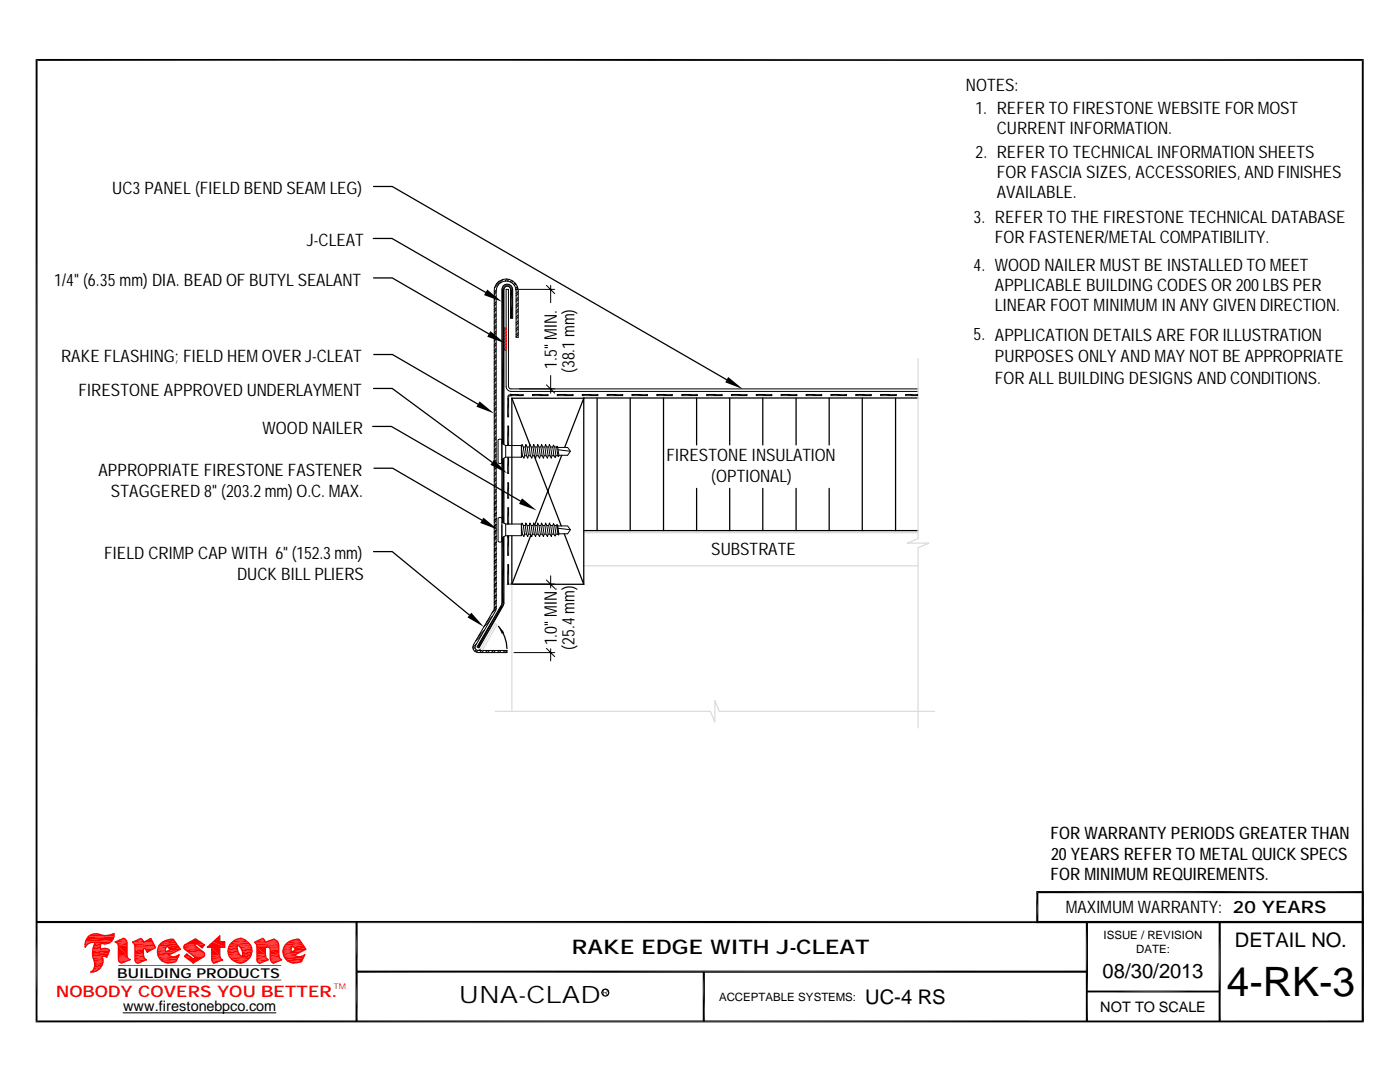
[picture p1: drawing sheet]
<svg xmlns="http://www.w3.org/2000/svg" width="279mm" height="216mm" viewBox="0 0 279 216" stroke-linecap="round" stroke-linejoin="round" font-family="sans-serif">
<g fill="none" stroke="#000" stroke-width=".2">
<path d="M99 58.3l-.4 .4M99 59.4l-.4 .5M99 59.1l-.4 .3M99.1 57.9l-.5 .4M99.6 56.1l-.5 .6M100.4 55.8l-1.7 1.6M101.2 55.7l-.4 .4M101.6 55.8l-.4 .3M102.2 55.9l-.4 .4M102.4 56.1l-.3 .3M102.8 56.5l-.3 .2M102.9 57.7h7.8"/>
<path d="M103 56.7l-.3 .3M103.3 57.2l-.4 .3M103.3 57.5l-.3 .3M103.4 58.6l-.4 .4M103.4 59.8l-.4 .4M103.4 58.2l-.4 .4M103.4 59.4l-.4 .4M109.1 56.9l1.6 1.7M109.9 56.9v3.5M99 60.6l-.4 .4M99 61.8l-.4 .4M99 62.9l-.4 .5"/>
<path d="M99 64.1l-.4 .5M99 65.3l-.4 .4M99 66.5l-.4 .4M99 67.6l-.4 .5M99 68.8l-.4 .4M99 70l-.4 .4M99 71.2l-.4 .4M99 72.3l-.4 .4M99 73.5l-.4 .4M99 74.7l-.4 .4M99 75.8l-.4 .4M99 77l-.4 .4"/>
<path d="M99 78.2l-.4 .4M99 79.3l-.4 .5M99 60.2l-.4 .4M99 61.4l-.4 .4M99 62.6l-.4 .3M99 63.7l-.4 .4M99 64.9l-.4 .4M99 66l-.4 .5M99 67.2l-.4 .4M99 68.4l-.4 .4M99 69.6l-.4 .4M99 70.7l-.4 .5"/>
<path d="M99 71.9l-.4 .4M99 73.1l-.4 .4M99 74.3l-.4 .4M99 75.4l-.4 .4M99 76.6l-.4 .4M99 77.8l-.4 .4M99 78.9l-.4 .4M101.9 78.6v.4M103.4 60.9l-.4 .4M103.4 62.1l-.4 .4M103.4 63.2l-.4 .5M103.4 64.4l-.4 .5"/>
<path d="M103.4 65.6l-.4 .4M103.4 66.8l-.4 .4M103.4 60.5l-.4 .4M103.4 61.7l-.4 .4M103.4 62.9l-.4 .3M103.4 64l-.4 .4M103.4 65.2l-.4 .4M103.4 66.4l-.4 .4M109.1 76.8l1.6 1.6M109.9 74.9v3.5M183.2 77.6h-81.5l-.2-.5v-19.4h-.5v19.4a1.01 1.01 0 0 0 1 1h81.2M99 80.5l-.4 .4"/>
<path d="M99 81.7l-.4 .4M99 82.8l-.4 .5M99 84l-.4 .4M99 85.2l-.4 .4M99 86.4l-.4 .4M99 87.5l-.4 .4M99 88.7l-.4 .4M99 89.9l-.4 .4M99 91l-.4 .4M99 92.2l-.4 .4M99 93.4l-.4 .4M99 94.5l-.4 .5"/>
<path d="M99 95.7l-.4 .4M99 96.9l-.4 .4M99 98l-.4 .5M99 99.2l-.4 .5M99 80.1l-.4 .4M99 81.3l-.4 .4M99 82.4l-.4 .4M99 83.6l-.4 .4M99 84.8l-.4 .4M99 85.9l-.4 .5M99 87.1l-.4 .4M99 88.3l-.4 .4"/>
<path d="M99 89.5l-.4 .4M99 90.6l-.4 .4M99 91.8l-.4 .4M99 93l-.4 .4M99 94.1l-.4 .4M99 95.3l-.4 .4M99 96.5l-.4 .4M99 97.6l-.4 .4M99 98.8l-.4 .4M99 100l-.4 .4M99.4 87.8l.3-.2 .5 .2v4.6l-.3 .1-.5-.1zM100.2 88.5l.7 .4"/>
<path d="M100.6 88.7v-31a.66 .66 0 0 1 .6-.6 .66 .66 0 0 1 .7 .6v5.8h.4v-5.8a1.08 1.08 0 0 0-1.1-1 1.08 1.08 0 0 0-1 1v45.7M100.6 91.4v13M100.9 88.9h3.2v2.3M100.9 88.9v2.3l-.7 .5M100.9 91.2h3.2M101.2 88.9h.4M104.3 90.9l-.2-1.7 .1-.5 .2 .5 .3 1.7-.1 .5-.3-.5-.2 .3M104.4 89.2h.4M104.7 90.9h.4M104.9 88.7l.3 .5 .3 1.7-.2 .5-.2-.5-.3-1.7zM105.2 89.2h.4M105.5 90.9h.3"/>
<path d="M105.7 88.7l.3 .5 .3 1.7-.2 .5-.3-.5-.2-1.7zM106 89.2h.4M106.3 90.9h.3M106.5 88.7l.3 .5 .2 1.7-.1 .5-.3-.5-.2-1.7zM106.8 89.2h.4M107 90.9h.4M107.3 88.7l.3 .5 .2 1.7-.1 .5-.3-.5-.2-1.7zM107.6 89.2h.3M107.8 90.9h.4M108.1 88.7l.2 .5 .3 1.7-.1 .5-.3-.5-.3-1.7zM108.3 89.2h.5M108.6 90.9h.4"/>
<path d="M108.9 88.7l.2 .5 .3 1.7-.1 .5-.3-.5-.2-1.7zM109.1 89.2h.4M109.4 90.9h.4M109.6 88.7l.3 .5 .3 1.7-.2 .5-.2-.5-.3-1.7zM109.9 89.2h.4l.2 1.7M110.2 90.9h.3M110.3 89.2l.1-.4 .3 .4 .3 1.7-.2 .4-.3-.4M110.7 89.2h.4l.2 1.7M111 90.9h.3M111.1 89.2l.1-.2 .1 .2 .2 1.7v.2l-.2-.2M111.3 89.3h2l.5 .7-.5 .8h-1.8M111.4 89.7l2.4 .3"/>
<path d="M99 100.4l-.4 .4M99 101.6l-.4 .4M99 102.7l-.4 .4M99 103.9l-.4 .4M99 105.1l-.4 .4M99 106.3l-.4 .3M99 107.4l-.4 .4M99 108.6l-.4 .4M99 109.7l-.4 .5M99 110.9l-.4 .4M99 112.1l-.4 .4M99 113.2l-.4 .5"/>
<path d="M99 114.4l-.4 .5M99 115.6l-.4 .4M99 116.8l-.4 .4M99 117.9l-.4 .5M99 119.1l-.4 .4M99 101.1l-.4 .5M99 102.3l-.4 .4M99 103.5l-.4 .4M99 104.6l-.4 .5M99 105.8l-.4 .5M99 107l-.4 .4M99 108.2l-.4 .4"/>
<path d="M99 109.3l-.4 .4M99 110.5l-.4 .4M99 111.7l-.4 .4M99 112.9l-.4 .3M99 114l-.4 .4M99 115.2l-.4 .4M99 116.3l-.4 .5M99 117.5l-.4 .4M99 118.7l-.4 .4M99 119.8l-.4 .5M99.4 103.4l.3-.1 .5 .1v4.6l-.3 .2-.5-.2zM100.2 104.7v15.7l-5 8.7 .4 .2 5-8.9v-13.3"/>
<path d="M100.2 104.2l.7 .4M100.9 104.6h3.2v2.3M100.9 104.6v2.3l-.7 .4M100.9 106.9h3.2M101.2 104.6h.4M101.2 116.6h.4M101.8 116.5h8.9M104.2 104.4l.2 .5 .3 1.7-.1 .5-.3-.5-.2-1.7zM104.3 106.6l-.2 .3M104.4 104.9h.4M104.7 106.6h.4M104.9 104.4l.3 .5 .3 1.7-.2 .5-.2-.5-.3-1.7z"/>
<path d="M105.2 104.9h.4M105.5 106.6h.3M105.7 104.4l.3 .5 .3 1.7-.2 .5-.3-.5-.2-1.7zM106 104.9h.4M106.3 106.6h.3M106.5 104.4l.3 .5 .2 1.7-.1 .5-.3-.5-.2-1.7zM106.8 104.9h.4M107 106.6h.4M107.3 104.4l.3 .5 .2 1.7-.1 .5-.3-.5-.2-1.7zM107.6 104.9h.3M107.8 106.6h.4M108.1 104.4l.2 .5 .3 1.7-.1 .5-.3-.5-.3-1.7z"/>
<path d="M108.3 104.9h.5M108.6 106.6h.4M108.9 104.4l.2 .5 .3 1.7-.1 .5-.3-.5-.2-1.7zM109.1 115.7l1.6 1.7M109.1 104.9h.4M109.4 106.6h.4M109.6 104.4l.3 .5 .3 1.7-.2 .5-.2-.5-.3-1.7zM109.9 104.9h.4M109.9 114.9v2.4M110.2 106.6h.3M110.4 104.5l.3 .4 .3 1.7-.2 .4-.3-.4-.2-1.7zM110.7 104.9h.4"/>
<path d="M111 106.6h.3M111.2 104.6l.3 2v.2l-.4-1.9zM111.3 104.9h2l.5 .8-.5 .8h-1.8M111.4 105.4l2.4 .3M94.8 129.2l-.4 .3M95 129.7l-.3 .3M95.1 128.5l-.7 .7M95.9 129.5l-.2 .2a.62 .62 0 0 1-.7-.1 .62 .62 0 0 1-.1-.7l4-7.1 .1-.4v-63.3a1.99 1.99 0 0 1 2-2 1.99 1.99 0 0 1 2 2v9.2h.4v-9.2a2.39 2.39 0 0 0-2.4-2.4 2.39 2.39 0 0 0-2.4 2.4v63.4l-4.1 7.2a1.05 1.05 0 0 0 .9 1.5h5.8v-.4M96.1 126.7l-1.1 1.1M96.1 129.8l-.4 .4M96.3 129.7l-.1 .1M96.5 129.8l-.4 .4"/>
<path d="M96.7 125.7l-1.2 1.2M97.3 129.8l-.4 .4M97.7 124l-1.1 1.1M97.7 129.8l-.4 .4M98.3 123l-1.1 1.1M98.5 129.8l-.5 .4M98.9 129.8l-.4 .4M99 120.3l-.4 .4M99 121.5l-.8 .8M99 121l-.4 .5M99.7 129.8l-.5 .4M100 129.8l-.3 .4"/>
<path d="M100.8 129.8l-.4 .4M101.2 129.8h-5.8l-.4 .3M101.2 129.8l-.4 .4M102.6 130.2h8.1M109.1 129.4l1.6 1.6M109.9 129.5v2.4"/>
</g>
<g fill="#000">
<path d="M97.2 57.8l3 2.4-3.6-1.3zM100.2 57.4h.5zM100.2 57.4h.6zM100.2 57.4l.4 .3h-.4zM100.2 57.4h.5l-.1 .3zM100.3 57.2l.5 .2h-.6zM100.3 57.2h.6l-.1 .2zM100.3 57.2h.6zM100.4 57.1h.8zM100.5 57l1.6 .1h-1.7zM100.5 57h1.5l.1 .1zM100.5 57l.3-.2 1.2 .2z"/>
<path d="M100.8 56.8h.8l.4 .2zM100.8 56.8h.8zM101.2 57.1l.9 .1zM101.6 57.2l.6 .2h-.5zM101.6 57.2h.5l.1 .2zM101.7 57.4h.5zM101.8 57.4l.5 .3h-.4zM101.8 57.4h.4l.1 .3zM97.9 66.1l2.9 2.4-3.6-1.3zM101.3 79l.3 .2-.4 .1zM101.6 78.7l.2 .4-.5-.1zM101.2 79.3l.4-.1v.1z"/>
<path d="M101.3 79l.5 .1-.2 .1zM101.6 78.7l.3-.1v.4zM101.6 78.7l.3 .3-.1 .1zM145.3 75.2l3 2.4-3.6-1.3zM95.7 80.1l2.9 2.4-3.5-1.3zM98.6 91.7l2.6 2.7-3.3-1.6zM100.2 88.5h.4v.2zM100.2 91.7l.4-.3v.3zM104.2 99.4l2.9 2.5-3.5-1.4zM96.5 103.3l2.9 2.4-3.6-1.3zM100.2 104.2h.4v.2zM100.2 107.3l.4-.2v.2z"/>
<path d="M101.2 106.9l.4 .5h-.4zM101.2 106.9h.4v.5zM94.1 122.3l2.5 2.8-3.3-1.9zM95.2 129.1h.5l-.1 .2zM100 120.8l-4.3 8.3h-.5zM100 120.8h.5l-4.8 8.3zM100.1 120.6h.4zM100.1 120.6l.4 .2h-.5zM100.1 120.6h.4v.2zM100.2 120.4l.3 .1h-.3zM100.2 120.4h.4l-.1 .1zM100.2 120.5l.3 .1z"/>
<path d="M99.5 125l1.1 1.2-.4 .3z"/>
</g>
<g fill="none" stroke="#000" stroke-width=".25">
<path d="M74.5 37.2h3.8l66.7 38.6M74.5 47.6h3.7l18.7 10.7M74.5 55.5h3.8l19.3 11.1M74.5 77.5h3.8l19.9 14.7M74.6 70.7h3.7l17.1 9.9M102.2 79.5h14.3M102.2 79.5v25.1M102.2 79.5l3.5 9.2M116.5 79.4h66.7M119.2 79.4v26.5M125.8 79.4v26.5M132.4 79.4v26.5"/>
<path d="M139 79.4v9.4M145.6 79.4v9.4M152.2 79.4v9.4M158.9 79.4v9.4M165.5 79.4v9.4M172.1 79.4v26.5M178.7 79.4v26.5M74.4 85.1h3.7l25.8 14.9M74.6 93.4h3.8l17.8 10.4M106.6 90.9l5.4 14M112.1 90.8l-5.4 13.9M112.7 89.3l3.8-9.8v37.1"/>
<path d="M139 97.5v8.4M145.6 97.5v8.4M152.2 97.5v8.4M158.9 97.5v8.4M165.5 97.5v8.4M74.5 110.1h3.8l15.4 12.6M102.2 116.6h14.3M102.2 106.9v9.7M106 106.8l-3.8 9.8M112.6 106.5l3.9 10.1M116.5 105.9h66.7M99.5 125a7.1 7.1 0 0 1 1.7 4.4"/>
</g>
<g fill="none" stroke="#000" stroke-width=".42">
<path d="M100.4 57.7v30.8M102.1 57.7v5.8M101.9 78.8h2.6M106.2 78.8h3.3M111.1 78.8h3.4M116.1 78.8h3.3M121.1 78.8h3.3M126 78.8h3.3M131 78.8h3.3M136 78.8h3.3M140.9 78.8h3.3M145.9 78.8h3.3"/>
<path d="M150.8 78.8h3.3M155.8 78.8h3.3M160.8 78.8h3.3M165.7 78.8h3.3M170.7 78.8h3.3M175.6 78.8h3.4M180.6 78.8h2.6M100.4 91.7v12.5M100.4 107.3v13.1M243.4 184v19.8"/>
</g>
<path d="M100.6 65.4h.3l.1 .2v4.1l-.2 .2-.2-.2zM101 69.8l-.2 .1M101 65.7l-.4 .4M101 66.3l-.4 .4M101 66.8l-.4 .4M101 67.4l-.4 .4M101 68l-.4 .4M101 68.6l-.4 .4M101 69.2l-.4 .4" fill="none" stroke="#f00" stroke-width=".25"/>
<path d="M183.2 71.5v36l-2.1 .9h4.3l-2.2 .9v35.9M102.2 116.6v25.3M116.5 106.3h66.7M116.5 112.9h66.7M95.9 129.5l2.9-5 .4 .2-2.9 5M98.8 141.9h43l.9 2.2v-4.3l.9 2.1h42.9" fill="none" stroke="#dcdcdc" stroke-width=".25"/>
<path d="M101.4 79.3v4M101.4 84.9v4M101.4 91.2v3.4M101.4 96.2v3.3M101.4 101.2v3.4M101.4 106.9v4M101.4 112.6v4" fill="none" stroke="#000" stroke-width=".38"/>
<g fill="#f00">
<path d="M52.1 187.4l.4-.2 .2 .2z"/>
<path d="M54.6 187.5h.1z"/>
<path d="M52 187.5h.7z"/>
<path d="M52.1 187.4l.6 .1z"/>
<path d="M54.2 187.6l.4-.1 .4 .1z"/>
<path d="M54.6 187.5l.4 .1z"/>
<path d="M51.5 187.7l.5-.2 .9 .2z"/>
<path d="M52 187.5h.7l.2 .2z"/>
<path d="M53.5 187.8l.7-.2 1.2 .2z"/>
<path d="M54.2 187.6h.8l.4 .2z"/>
</g>
<path d="M50.8 187.9h2.2" fill="none" stroke="#f00" stroke-width=".3"/>
<path d="M51.5 187.7h1.4l.1 .3z" fill="#f00"/>
<path d="M53 187.9h2.5" fill="none" stroke="#f00" stroke-width=".2"/>
<path d="M53.5 187.8h1.9l.1 .2z" fill="#f00"/>
<path d="M50.8 188h2.2M50.8 188.1h4.7M51 188.2h4.6M51.2 188.6h4.4M51.3 189h4.3M53.4 189h2.2" fill="none" stroke="#f00" stroke-width=".2"/>
<path d="M51.1 188.4h4.5" fill="none" stroke="#f00" stroke-width=".3"/>
<path d="M51.2 188.8h4.4" fill="none" stroke="#f00" stroke-width=".34"/>
<path d="M51.3 189h1.9z" fill="#f00"/>
<path d="M51.3 189h2.1M53.5 189h2.1" fill="none" stroke="#f00" stroke-width=".2"/>
<g fill="#f00">
<path d="M51.3 189l1.7 .1z"/>
<path d="M51.3 189h1.9z"/>
<path d="M53.7 189l1.9 .2h-1.8z"/>
<path d="M53.7 189h1.9v.2z"/>
<path d="M53.8 189.2l1.8 .3h-1.7z"/>
<path d="M53.8 189.2h1.8v.3z"/>
<path d="M53.9 189.5l1.7 .9h-1.7z"/>
<path d="M53.9 189.5h1.7v.9z"/>
<path d="M51.3 189.1l1.7 1.4h-1.7z"/>
<path d="M51.3 189.1h1.7v1.4z"/>
<path d="M53.9 190.4l1.8 .4h-1.8z"/>
<path d="M53.9 190.4h1.7l.1 .4z"/>
<path d="M51.3 190.5l1.7 .3h-1.7z"/>
<path d="M51.3 190.5h1.7v.3z"/>
<path d="M51.3 190.8l1.8 .3h-1.8z"/>
<path d="M51.3 190.8h1.7l.1 .3z"/>
<path d="M53.9 190.8l1.9 .3h-1.9z"/>
<path d="M53.9 190.8h1.8l.1 .3z"/>
<path d="M53.9 191.1l2 .2h-2z"/>
<path d="M53.9 191.1h1.9l.1 .2z"/>
</g>
<path d="M51.3 191.4h2.3M51.3 191.5h2.3M53.9 191.3h2.1M53.9 191.4h2.3" fill="none" stroke="#f00" stroke-width=".2"/>
<path d="M51.3 191.2h2" fill="none" stroke="#f00" stroke-width=".25"/>
<path d="M54 191.5l1.8 .2h-1.8z" fill="#f00"/>
<path d="M54 191.6h2.2" fill="none" stroke="#f00" stroke-width=".2"/>
<path d="M51.3 191.6l1.5 .3h-1.4z" fill="#f00"/>
<path d="M51.3 191.7h2.2" fill="none" stroke="#f00" stroke-width=".3"/>
<g fill="#f00">
<path d="M54 191.7l1.1 .3h-.9z"/>
<path d="M54 191.7h1.8l-.7 .3z"/>
<path d="M54.4 192.1h.4l-.2 .1z"/>
<path d="M54.2 192l.6 .1z"/>
<path d="M54.2 192h.9z"/>
<path d="M51.4 191.9l.8 .2h-.6z"/>
<path d="M51.4 191.9h1.4l-.6 .2z"/>
<path d="M51.8 192.2h.1z"/>
<path d="M51.6 192.1l.3 .1z"/>
<path d="M51.6 192.1h.6l-.3 .1z"/>
</g>
<path d="M50.8 188l1.7-.8 .5 .8 1.7-.6a1.18 1.18 0 0 1 .9 1.2l.2 2.5 .4 .4-1.6 .7-.4-.2-.3-.7v-1.8l-.2-.5h-.3l-.4 .1v1.4l.1 .6 .5 .4-1.8 .7-.4-.3-.1-.3-.1-3z" fill="none" stroke="#f00" stroke-width=".25"/>
<g fill="#f00">
<path d="M18.7 186.4h.8z"/>
<path d="M18.5 186.4h1.4z"/>
<path d="M18.7 186.4h1.2z"/>
<path d="M18.2 186.5h1.9z"/>
<path d="M18.5 186.4l1.6 .1z"/>
</g>
<path d="M18.1 186.5h2.1" fill="none" stroke="#f00" stroke-width=".2"/>
<g fill="#f00">
<path d="M21.8 186.6l.8-.3 .1 .3z"/>
<path d="M22.6 186.3l.1 .3z"/>
<path d="M21.1 186.7h1.6z"/>
<path d="M21.8 186.6l.9 .1z"/>
</g>
<path d="M17.9 186.6h2.6" fill="none" stroke="#f00" stroke-width=".2"/>
<g fill="#f00">
<path d="M20.9 186.7h1.8z"/>
<path d="M21.1 186.7h1.6z"/>
</g>
<path d="M17.7 186.8h5.1M17.9 186.7h3" fill="none" stroke="#f00" stroke-width=".2"/>
<g fill="#f00">
<path d="M17.7 186.9l4.9 .4h-5.3z"/>
<path d="M17.7 186.9h5l-.1 .4z"/>
</g>
<path d="M17.3 187.3h5.3" fill="none" stroke="#f00" stroke-width=".2"/>
<g fill="#f00">
<path d="M17.3 187.3l5 .5h-5.2z"/>
<path d="M17.3 187.3h5.3l-.3 .5z"/>
</g>
<path d="M17.1 187.8h5.2" fill="none" stroke="#f00" stroke-width=".2"/>
<path d="M17 187.9h5.2" fill="none" stroke="#f00" stroke-width=".21"/>
<g fill="#f00">
<path d="M17 188l1.1 .1z"/>
<path d="M17 188h1.5z"/>
</g>
<path d="M18.5 188.1h3.5M18.9 188.1h3M18.9 188.2h2.9" fill="none" stroke="#f00" stroke-width=".2"/>
<g fill="#f00">
<path d="M17 188.1l.7 .2h-.7z"/>
<path d="M17 188.1h1.1l-.4 .2z"/>
<path d="M20.6 188.3h.8z"/>
<path d="M20.1 188.3h1.3z"/>
<path d="M20.1 188.3h1.4z"/>
<path d="M17 188.3l.5 .1h-.5z"/>
<path d="M17 188.3h.7l-.2 .1z"/>
<path d="M17 188.4l.3 .2h-.3z"/>
<path d="M17 188.4h.5l-.2 .2z"/>
<path d="M18.9 188.3l1.1 .5h-1.3z"/>
<path d="M18.9 188.3h1.2l-.1 .5z"/>
<path d="M17 188.8v.2z"/>
<path d="M18.7 188.8h1.3z"/>
<path d="M17 188.6l.1 .2z"/>
<path d="M17 188.6h.3l-.2 .2z"/>
<path d="M20.5 189.3h.8z"/>
<path d="M20.5 189.3h1z"/>
<path d="M20.2 189.4l.3-.1 1.2 .1z"/>
<path d="M20.5 189.3h1l.2 .1z"/>
<path d="M18.7 188.8l1.4 .6h-1.6z"/>
<path d="M18.7 188.8h1.3l.1 .6z"/>
<path d="M20.2 189.4l1.5 .1z"/>
<path d="M18.5 189.4l1.6 .1z"/>
</g>
<path d="M18.5 189.5h3.3M18.5 189.6h3.4" fill="none" stroke="#f00" stroke-width=".2"/>
<g fill="#f00">
<path d="M18.5 189.7l3.1 .6h-3.1z"/>
<path d="M18.5 189.7h3.4l-.3 .6z"/>
<path d="M18.5 190.3l2.9 .5h-2.9z"/>
<path d="M18.5 190.3h3.1l-.2 .5z"/>
<path d="M20.7 190.8h.7z"/>
<path d="M21.1 190.9h.2z"/>
<path d="M21 190.8l.3 .1z"/>
<path d="M21 190.8h.4z"/>
<path d="M18.5 190.8l1.9 .1h-1.9z"/>
</g>
<path d="M18.5 190.9h2.2" fill="none" stroke="#f00" stroke-width=".2"/>
<g fill="#f00">
<path d="M18.5 190.9l1.9 .2h-1.9z"/>
<path d="M18.5 190.9h1.9v.2z"/>
<path d="M18.5 191.1l2 .3h-1.9z"/>
<path d="M18.5 191.1h1.9l.1 .3z"/>
<path d="M18.6 191.4l2 .4h-1.8z"/>
<path d="M18.6 191.4h1.9l.1 .4z"/>
<path d="M18.8 191.8l1.8 .1h-1.8z"/>
<path d="M18.8 191.8h1.8v.1z"/>
<path d="M18.8 191.9l1.7 .2h-1.6z"/>
<path d="M18.8 191.9h1.8l-.1 .2z"/>
<path d="M18.9 192.1l1.5 .3h-1.5z"/>
<path d="M18.9 192.1h1.6l-.1 .3z"/>
<path d="M18.9 192.4h1.5z"/>
<path d="M18.9 192.4l1.3 .6h-1.4z"/>
<path d="M18.9 192.4h1.5l-.2 .6z"/>
<path d="M18.8 193h1.3z"/>
<path d="M18.8 193h1.4z"/>
<path d="M18.8 193l1 .4h-1.2z"/>
<path d="M18.8 193h1.3l-.3 .4z"/>
<path d="M18.6 193.4l.9 .2h-.9z"/>
<path d="M18.6 193.4h1.2l-.3 .2z"/>
<path d="M18.4 193.8l.2-.2 .7 .2z"/>
<path d="M18.6 193.6h.9l-.2 .2z"/>
<path d="M18.2 193.9h.5z"/>
<path d="M18.2 193.9l.2-.1 .3 .1z"/>
<path d="M18.4 193.8h.9l-.6 .1z"/>
</g>
<path d="M17 189h.1M17.7 186.9a2.26 2.26 0 0 1 2.5-.3l.7 .1 .9-.1 .9-.3a1.86 1.86 0 0 1-2.6 2v1.2a1.35 1.35 0 0 1 1.8 .2l-.6 1.3-.6-.2-.3 .1a2.26 2.26 0 0 1-2.3 3.1 1.81 1.81 0 0 0 .7-2.2 4.1 4.1 0 0 1 .2-3.7 1.56 1.56 0 0 0-2 .9 2.26 2.26 0 0 1 .7-2.1z" fill="none" stroke="#f00" stroke-width=".25"/>
<g fill="#f00">
<path d="M34.3 187.4h.3z"/>
<path d="M34.1 187.4h.5z"/>
<path d="M33.2 187.6l.9-.2 .7 .2z"/>
<path d="M34.1 187.4h.5l.2 .2z"/>
</g>
<path d="M32.5 187.8h2.5" fill="none" stroke="#f00" stroke-width=".38"/>
<path d="M33.2 187.6h1.6l.2 .4z" fill="#f00"/>
<path d="M32 188.2h3.3" fill="none" stroke="#f00" stroke-width=".38"/>
<path d="M31.7 188.6h3.8" fill="none" stroke="#f00" stroke-width=".42"/>
<g fill="#f00">
<path d="M31.7 188.8l1.6 .1h-1.7z"/>
<path d="M31.7 188.8h1.7l-.1 .1z"/>
<path d="M31.6 188.9l1.6 .1z"/>
<path d="M31.6 188.9h1.7z"/>
<path d="M31.6 189l1.4 .3h-1.5z"/>
<path d="M31.6 189h1.6l-.2 .3z"/>
<path d="M33.4 188.8l2.6 .6h-2.1z"/>
<path d="M33.4 188.8h2.1l.5 .6z"/>
</g>
<path d="M33.9 189.4h2.1" fill="none" stroke="#f00" stroke-width=".2"/>
<g fill="#f00">
<path d="M31.5 189.3l1.5 .2h-1.5z"/>
<path d="M31.5 189.3h1.5v.2z"/>
<path d="M33.9 189.4l1.9 .1z"/>
</g>
<path d="M33.9 189.5h2" fill="none" stroke="#f00" stroke-width=".2"/>
<g fill="#f00">
<path d="M33.7 189.6h1.9z"/>
<path d="M34 189.5h1.8z"/>
<path d="M31.5 189.5l1.5 .1h-1.6z"/>
<path d="M31.5 189.5h1.5v.1z"/>
<path d="M33.1 189.9l.6-.3 1.3 .3z"/>
<path d="M33.7 189.6h1.9l-.6 .3z"/>
<path d="M31.4 189.6l1.7 .3h-1.7z"/>
<path d="M31.4 189.6h1.6l.1 .3z"/>
</g>
<path d="M31.4 190h3.6" fill="none" stroke="#f00" stroke-width=".2"/>
<g fill="#f00">
<path d="M35.6 190.6l.2-.1z"/>
<path d="M31.4 190.1l2.3 .5h-2.2z"/>
<path d="M31.4 190.1h3.2l-.9 .5z"/>
<path d="M35.5 190.7l.1-.1 .1 .1z"/>
<path d="M35.6 190.6l.1 .1z"/>
</g>
<path d="M31.5 190.7h2.4" fill="none" stroke="#f00" stroke-width=".2"/>
<g fill="#f00">
<path d="M35.1 190.8l.4-.1 .1 .1z"/>
<path d="M35.5 190.7h.2l-.1 .1z"/>
<path d="M35.1 190.8h.5z"/>
</g>
<path d="M31.6 190.8h2.5" fill="none" stroke="#f00" stroke-width=".2"/>
<g fill="#f00">
<path d="M34.6 190.9h1z"/>
<path d="M35.1 190.8h.5z"/>
</g>
<path d="M31.6 190.9h3M32.3 191.8h2.9" fill="none" stroke="#f00" stroke-width=".2"/>
<path d="M31.7 191.1h3.9" fill="none" stroke="#f00" stroke-width=".38"/>
<path d="M31.9 191.5h3.5" fill="none" stroke="#f00" stroke-width=".42"/>
<path d="M32.6 191.9l1.9 .1h-1.6z" fill="#f00"/>
<path d="M32.6 192h2.5" fill="none" stroke="#f00" stroke-width=".2"/>
<g fill="#f00">
<path d="M32.9 192l1.4 .1z"/>
<path d="M32.9 192h1.6z"/>
<path d="M33.2 192.1h1z"/>
<path d="M33.1 192.1h1.1z"/>
<path d="M33.1 192.1h1.2z"/>
</g>
<path d="M36 189.4l-1.4-2a2.88 2.88 0 0 0-3.2 2.3 2.26 2.26 0 0 0 2.8 2.4l.9-.2 .7-1.4a1.67 1.67 0 0 1-2.1 .1l2.2-1.2" fill="none" stroke="#f00" stroke-width=".25"/>
<g fill="#f00">
<path d="M28 187.3h.2z"/>
<path d="M27.7 187.5l.3-.2 .4 .2z"/>
<path d="M28 187.3l.4 .2z"/>
<path d="M27.1 187.7l.6-.2 .9 .2z"/>
<path d="M27.7 187.5h.7l.2 .2z"/>
<path d="M28.7 188l1.3-.7 .5 .7z"/>
<path d="M30 187.3l.5 .7z"/>
</g>
<path d="M26.5 187.9h2.1" fill="none" stroke="#f00" stroke-width=".3"/>
<g fill="#f00">
<path d="M27.1 187.7h1.5v.3z"/>
<path d="M28.7 188h1.8z"/>
</g>
<path d="M26.5 188h2.1M26.9 189h4.1M26.9 189.1h4.1M26.9 189.2h4.1" fill="none" stroke="#f00" stroke-width=".2"/>
<path d="M26.5 188.2h4.1" fill="none" stroke="#f00" stroke-width=".21"/>
<path d="M26.7 188.4h4.1" fill="none" stroke="#f00" stroke-width=".3"/>
<path d="M26.9 188.7h4" fill="none" stroke="#f00" stroke-width=".38"/>
<g fill="#f00">
<path d="M26.9 189.2l1.8 .1z"/>
<path d="M26.9 189.2h2z"/>
<path d="M28.9 189.2l1.7 .2h-1.6z"/>
<path d="M28.9 189.2h1.8l-.1 .2z"/>
<path d="M29 189.4h1.5z"/>
<path d="M29 189.4h1.6z"/>
<path d="M29.1 189.4h1.3z"/>
<path d="M29.1 189.4h1.4z"/>
<path d="M26.9 189.3l1.7 .1h-1.7z"/>
<path d="M26.9 189.3h1.8l-.1 .1z"/>
<path d="M29.1 189.4l.3 .6z"/>
<path d="M29.1 189.4h1.3l-1 .6z"/>
<path d="M26.9 189.4l1.7 1.1h-1.7z"/>
<path d="M26.9 189.4h1.7v1.1z"/>
<path d="M26.9 190.5l1.8 .3h-1.8z"/>
<path d="M26.9 190.5h1.7l.1 .3z"/>
<path d="M26.9 190.8l1.8 .3h-1.8z"/>
<path d="M26.9 190.8h1.8v.3z"/>
</g>
<path d="M26.9 191.2h2.1" fill="none" stroke="#f00" stroke-width=".25"/>
<path d="M26.9 191.4h2.3M26.9 191.5h2.3" fill="none" stroke="#f00" stroke-width=".2"/>
<path d="M26.9 191.6l1.5 .3h-1.4z" fill="#f00"/>
<path d="M26.9 191.7h2.3" fill="none" stroke="#f00" stroke-width=".3"/>
<g fill="#f00">
<path d="M27.2 192.1h.7l-.4 .1z"/>
<path d="M27 191.9l.9 .2h-.7z"/>
<path d="M27 191.9h1.4l-.5 .2z"/>
<path d="M24.3 187.4l.4-.2 .3 .2z"/>
<path d="M23.6 187.7l.7-.3 1 .3z"/>
<path d="M24.3 187.4h.7l.3 .3z"/>
</g>
<path d="M23 187.8h2.3" fill="none" stroke="#f00" stroke-width=".25"/>
<path d="M23.6 187.7h1.7v.3z" fill="#f00"/>
<path d="M23 188h2.4M23.2 188.1h2.2" fill="none" stroke="#f00" stroke-width=".2"/>
<path d="M23.3 188.3h2.1" fill="none" stroke="#f00" stroke-width=".25"/>
<g fill="#f00">
<path d="M23.5 188.4l1.9 .3h-1.8z"/>
<path d="M23.5 188.4h1.9v.3z"/>
<path d="M23.6 188.7l1.8 2h-1.8z"/>
<path d="M23.6 188.7h1.8v2z"/>
<path d="M23.6 190.7l1.8 .3h-1.8z"/>
<path d="M23.6 190.7h1.8v.3z"/>
<path d="M23.6 191l2 .2h-2z"/>
<path d="M23.6 191h1.8l.2 .2z"/>
</g>
<path d="M23.6 191.3h2.1M23.6 191.3h2.2M23.6 191.4h2.4" fill="none" stroke="#f00" stroke-width=".2"/>
<path d="M23.6 191.5l1.9 .2h-1.8z" fill="#f00"/>
<path d="M23.6 191.6h2.4" fill="none" stroke="#f00" stroke-width=".21"/>
<g fill="#f00">
<path d="M23.9 192h.8l-.5 .2z"/>
<path d="M23.7 191.7l1 .3h-.8z"/>
<path d="M23.7 191.7h1.8l-.8 .3z"/>
</g>
<path d="M23 188l1.7-.8 .3 .2 .4 .7v2.6a.81 .81 0 0 0 .6 .8l-1.8 .7-.3-.2-.3-.7v-2.6l-.3-.6zM26.5 188l1.6-.8 .5 .5v.3l1.5-.7 .9 1.8-1.6 .9-.3-.6-.2-.2-.2 .1a2.48 2.48 0 0 0 .3 2l.2 .2-1.7 .7-.5-.3-.1-3.3zM31 189.1h.1M33.2 189l.2-.2 .6 .7-.9 .4-.1-.6z" fill="none" stroke="#f00" stroke-width=".25"/>
<g fill="#f00">
<path d="M37.3 188.3l1.7-1 1.4 1z"/>
<path d="M39 187.3l1.4 1z"/>
<path d="M39.2 188.3h1.2z"/>
<path d="M37.3 188.3h1.9z"/>
<path d="M36.9 188.5l.4-.2 1.6 .2z"/>
<path d="M37.3 188.3h1.9l-.3 .2z"/>
<path d="M36.9 188.5l1.9 .1z"/>
<path d="M36.9 188.5h2z"/>
<path d="M39.2 188.3l1.6 .3h-1.2z"/>
<path d="M39.2 188.3h1.2l.4 .3z"/>
<path d="M36.8 188.6h2z"/>
<path d="M36.9 188.6h1.9z"/>
<path d="M39.6 188.6h1.2z"/>
</g>
<path d="M36.7 188.6h2.2" fill="none" stroke="#f00" stroke-width=".2"/>
<path d="M36.7 188.8h2.5" fill="none" stroke="#f00" stroke-width=".25"/>
<g fill="#f00">
<path d="M39.7 188.6l.6 .5z"/>
<path d="M39.7 188.6h1.1l-.5 .5z"/>
</g>
<path d="M36.7 189.1h2.9" fill="none" stroke="#f00" stroke-width=".25"/>
<path d="M36.7 189.3h3.1" fill="none" stroke="#f00" stroke-width=".21"/>
<g fill="#f00">
<path d="M36.9 189.4l3.7 .6h-2.9z"/>
<path d="M36.9 189.4h2.9l.8 .6z"/>
</g>
<path d="M37.7 190.1h3.1" fill="none" stroke="#f00" stroke-width=".21"/>
<path d="M37.9 190.4h3" fill="none" stroke="#f00" stroke-width=".25"/>
<path d="M38.3 190.6h2.6" fill="none" stroke="#f00" stroke-width=".21"/>
<g fill="#f00">
<path d="M37.3 190.4l.5 .4h-1z"/>
<path d="M37.3 190.4l.5 .4z"/>
<path d="M36.8 190.8h1.1z"/>
</g>
<path d="M38.6 190.8h2.2" fill="none" stroke="#f00" stroke-width=".21"/>
<g fill="#f00">
<path d="M38.8 190.9l1.6 .2h-1.4z"/>
<path d="M38.8 190.9h1.8l-.2 .2z"/>
<path d="M39 191.1h1.4z"/>
<path d="M39 191.1h1.3z"/>
<path d="M36.8 190.8l1.8 .5h-1.1z"/>
<path d="M36.8 190.8h1.1l.7 .5z"/>
<path d="M38.6 191.3l.4-.2 .9 .2z"/>
<path d="M39 191.1h1.3l-.4 .2z"/>
<path d="M38.6 191.3h1.3z"/>
<path d="M37.5 191.3h1.1z"/>
<path d="M37.5 191.3l1.1 .9z"/>
<path d="M37.5 191.3h2.4l-1.3 .9z"/>
<path d="M42.6 187.9l1.3-1.2v1.2z"/>
<path d="M42.5 187.9h1.4z"/>
<path d="M42.6 187.9h1.3z"/>
</g>
<path d="M42.5 188h2.3" fill="none" stroke="#f00" stroke-width=".2"/>
<g fill="#f00">
<path d="M41.4 189l1.1-1 2.3 1z"/>
<path d="M42.5 188h2.3v1z"/>
</g>
<path d="M41.4 189h3.4" fill="none" stroke="#f00" stroke-width=".2"/>
<g fill="#f00">
<path d="M42.2 189h1.7z"/>
<path d="M42.2 189l1.7 .1z"/>
<path d="M42.2 189.1l1.7 1.5h-1.7z"/>
<path d="M42.2 189.1h1.7v1.5z"/>
<path d="M42.2 190.6l1.7 .4h-1.7z"/>
<path d="M42.2 190.6h1.7v.4z"/>
<path d="M42.2 191l1.9 .3h-1.9z"/>
<path d="M42.2 191h1.7l.2 .3z"/>
<path d="M42.2 191.3l2 .1z"/>
</g>
<path d="M42.2 191.5h2.2" fill="none" stroke="#f00" stroke-width=".2"/>
<path d="M42.3 191.6l1.7 .1h-1.7z" fill="#f00"/>
<path d="M42.3 191.6h2.1" fill="none" stroke="#f00" stroke-width=".2"/>
<g fill="#f00">
<path d="M42.5 192h.8l-.6 .2z"/>
<path d="M42.3 191.7l1 .3h-.8z"/>
<path d="M42.3 191.7h1.7l-.7 .3z"/>
</g>
<path d="M36 189.4h-.1M36.8 190.8h.1M36.9 188.5l2.1-1.2 1.8 1.3-.5 .5-1.1-.8-.4 .3 1.8 1.4a.57 .57 0 0 1 0 .9l-2 1.3-1.8-1.4 .5-.4 1.3 .9 .4-.2-2.1-1.7a.54 .54 0 0 1 0-.9zM37.3 190.4h.1M40.3 189.1h.1M41.4 189l2.5-2.3v1.2h.9v1.1h-.9v2l.2 .3 .3 .3-1.7 .6-.4-.5-.1-2.7zM46.2 188.1l.5-.4a1.87 1.87 0 0 1 2.9 .4 2.39 2.39 0 0 1 0 3.4 2.39 2.39 0 0 1-3.4 0 2.39 2.39 0 0 1 0-3.4zM47.4 188.5a2.24 2.24 0 0 1 .9 2.5 2.32 2.32 0 0 1-.9-2.5zM57.2 188.2a3.7 3.7 0 0 1 2.5-.8l1.3 2-2.2 1.2a1.6 1.6 0 0 0 2-.1l-.6 1.4a2.48 2.48 0 0 1-3.7-1.6 2.31 2.31 0 0 1 .7-2.1z" fill="none" stroke="#f00" stroke-width=".25"/>
<g fill="#f00">
<path d="M59.4 187.4h.3z"/>
<path d="M59.2 187.4h.5z"/>
<path d="M58.4 187.6l.8-.2 .6 .2z"/>
<path d="M59.2 187.4h.5l.1 .2z"/>
</g>
<path d="M57.7 187.7h2.3" fill="none" stroke="#f00" stroke-width=".3"/>
<path d="M58.4 187.6h1.4l.2 .3z" fill="#f00"/>
<path d="M57.2 188h3" fill="none" stroke="#f00" stroke-width=".34"/>
<path d="M56.9 188.4h3.6" fill="none" stroke="#f00" stroke-width=".42"/>
<path d="M56.8 188.7h3.8" fill="none" stroke="#f00" stroke-width=".2"/>
<g fill="#f00">
<path d="M56.8 188.8l1.5 .2h-1.6z"/>
<path d="M56.8 188.8h1.7l-.2 .2z"/>
<path d="M56.7 189l1.5 .2h-1.6z"/>
<path d="M56.7 189h1.6l-.1 .2z"/>
<path d="M56.6 189.2l1.5 .1z"/>
<path d="M56.6 189.2h1.6z"/>
<path d="M58.5 188.8l2.5 .6h-2.1z"/>
<path d="M58.5 188.8h2.1l.4 .6z"/>
</g>
<path d="M58.9 189.4h2.1" fill="none" stroke="#f00" stroke-width=".2"/>
<path d="M59 189.4l1.9 .1z" fill="#f00"/>
<path d="M59 189.5h2" fill="none" stroke="#f00" stroke-width=".2"/>
<g fill="#f00">
<path d="M56.6 189.3l1.5 .3h-1.6z"/>
<path d="M56.6 189.3h1.5v.3z"/>
<path d="M58.6 189.7l.4-.2 1.5 .2z"/>
<path d="M59 189.5h1.9l-.4 .2z"/>
<path d="M56.5 189.6l1.6 .1h-1.6z"/>
<path d="M56.5 189.6h1.6v.1z"/>
<path d="M58.2 189.9l.4-.2 1.4 .2z"/>
<path d="M58.6 189.7h1.9l-.5 .2z"/>
<path d="M56.5 189.7l1.7 .2h-1.7z"/>
<path d="M56.5 189.7h1.6l.1 .2z"/>
</g>
<path d="M56.5 190.1h3.5" fill="none" stroke="#f00" stroke-width=".38"/>
<path d="M60.7 190.6l.1-.1z" fill="#f00"/>
<path d="M56.5 190.5h2.8" fill="none" stroke="#f00" stroke-width=".25"/>
<g fill="#f00">
<path d="M60.5 190.7l.2-.1v.1z"/>
<path d="M60.7 190.6v.1z"/>
<path d="M60.2 190.8l.3-.1 .2 .1z"/>
<path d="M60.5 190.7h.2v.1z"/>
</g>
<path d="M56.6 190.7h2.6" fill="none" stroke="#f00" stroke-width=".25"/>
<g fill="#f00">
<path d="M60 190.9h.7z"/>
<path d="M60.2 190.8l.5 .1z"/>
</g>
<path d="M56.7 190.9h2.7" fill="none" stroke="#f00" stroke-width=".2"/>
<g fill="#f00">
<path d="M59.7 190.9h.9z"/>
<path d="M60 190.9h.7z"/>
</g>
<path d="M56.7 190.9h3M57.4 191.8h2.8" fill="none" stroke="#f00" stroke-width=".2"/>
<path d="M56.7 191.1h3.9M57 191.6h3.4" fill="none" stroke="#f00" stroke-width=".42"/>
<path d="M57.7 191.9l1.9 .1h-1.6z" fill="#f00"/>
<path d="M57.7 192h2.5" fill="none" stroke="#f00" stroke-width=".2"/>
<g fill="#f00">
<path d="M58 192l1.4 .1z"/>
<path d="M58 192h1.6z"/>
<path d="M58.3 192.1h1z"/>
<path d="M58.2 192.1h1.1z"/>
<path d="M58.2 192.1h1.2z"/>
</g>
<path d="M58.3 189l.2-.2 .5 .7-.8 .4-.1-.3z" fill="none" stroke="#f00" stroke-width=".25"/>
<g fill="#f00">
<path d="M47.4 187.4l.7-.2 .4 .2z"/>
<path d="M47 187.5l.4-.1 1.5 .1z"/>
<path d="M47.4 187.4h1.1l.4 .1z"/>
</g>
<path d="M46.2 188.1h3.4M46.7 187.6h2.4M47.4 188.6h2.6" fill="none" stroke="#f00" stroke-width=".2"/>
<path d="M46.2 187.9h3.4" fill="none" stroke="#f00" stroke-width=".42"/>
<path d="M45.9 188.3h4.1" fill="none" stroke="#f00" stroke-width=".38"/>
<g fill="#f00">
<path d="M45.8 188.6h1.6z"/>
<path d="M45.9 188.5l1.5 .1z"/>
</g>
<path d="M47.5 188.7h2.6" fill="none" stroke="#f00" stroke-width=".3"/>
<g fill="#f00">
<path d="M45.8 188.6l1.5 .5h-1.7z"/>
<path d="M45.8 188.6h1.6l-.1 .5z"/>
<path d="M45.6 189.1h1.7z"/>
</g>
<path d="M47.8 189h2.4" fill="none" stroke="#f00" stroke-width=".3"/>
<path d="M48 189.3h2.2" fill="none" stroke="#f00" stroke-width=".2"/>
<g fill="#f00">
<path d="M45.6 189.1l1.8 .5h-1.9z"/>
<path d="M45.6 189.1h1.7l.1 .5z"/>
<path d="M45.5 189.6l1.9 .1z"/>
<path d="M48.2 189.4l2.1 .4h-2z"/>
<path d="M48.2 189.4h2l.1 .4z"/>
<path d="M48.3 189.8l2 .1z"/>
<path d="M45.5 189.7l2.1 .5h-2z"/>
<path d="M45.5 189.7h1.9l.2 .5z"/>
</g>
<path d="M45.6 190.2h2.1" fill="none" stroke="#f00" stroke-width=".2"/>
<g fill="#f00">
<path d="M48.4 189.9l1.8 .5h-1.8z"/>
<path d="M48.4 189.9h1.9l-.1 .5z"/>
<path d="M48.4 190.4h1.8z"/>
</g>
<path d="M45.6 190.4h2.3" fill="none" stroke="#f00" stroke-width=".38"/>
<path d="M45.7 190.8h2.5" fill="none" stroke="#f00" stroke-width=".25"/>
<g fill="#f00">
<path d="M48.4 190.4l1.5 .6h-1.6z"/>
<path d="M48.4 190.4h1.8l-.3 .6z"/>
</g>
<path d="M45.8 190.9h2.5M45.9 191h4M46.2 191.4h3.4M46.7 191.8h2.4" fill="none" stroke="#f00" stroke-width=".2"/>
<path d="M45.9 191.2h4" fill="none" stroke="#f00" stroke-width=".38"/>
<path d="M46.3 191.6h3.2" fill="none" stroke="#f00" stroke-width=".34"/>
<path d="M46.8 191.8l1.8 .3h-1.3z" fill="#f00"/>
<path d="M46.8 191.9h2.3" fill="none" stroke="#f00" stroke-width=".25"/>
<g fill="#f00">
<path d="M47.4 192.1h1.2l-.6 .1z"/>
<path d="M47.3 192.1h1.3z"/>
</g>
<path d="M23.6 192.7h32.5M23.6 195.6h32.5M24.6 202.1h30.5" fill="none" stroke="#000" stroke-width=".2"/>
<path d="M7.1 12h265.1M7.3 11.8v192.2M272 11.8v192.2M216.9 197.8h26.5M7.1 203.8h265.1" fill="none" stroke="#000" stroke-width=".38"/>
<path d="M206.8 178h65.4M207 177.8v6.4M7.3 184h264.9M71.2 184v19.8M71.2 193.9h145.7M140.5 193.9v9.9M216.9 184v19.8" fill="none" stroke="#000" stroke-width=".42"/>
<circle cx="120.8" cy="198.1" r=".69" fill="none" stroke="#000" stroke-width=".25"/>
<text font-size="8.1" x="244.9" y="198.7">4-RK-3</text>
<text font-size="4.8" x="91.6" y="200.1">UNA-CLAD</text>
<g font-size="4">
<text x="114.1" y="190.4">RAKE EDGE WITH J-CLEAT</text>
<text x="246.5" y="189">DETAIL NO.</text>
<text x="220" y="195.1">08/30/2013</text>
<text x="172.6" y="200.3">UC-4 RS</text>
</g>
<g font-size="3.4">
<text x="192.8" y="18.2">NOTES:</text>
<text x="194.6" y="22.7">1. REFER TO FIRESTONE WEBSITE FOR MOST</text>
<text x="198.9" y="26.7">CURRENT INFORMATION.</text>
<text x="194.7" y="31.6">2. REFER TO TECHNICAL INFORMATION SHEETS</text>
<text x="198.9" y="35.6">FOR FASCIA SIZES, ACCESSORIES, AND FINISHES</text>
<text x="22.4" y="38.7">UC3PANEL (FIELD BEND SEAMLEG)</text>
<text x="198.9" y="39.6">AVAILABLE.</text>
<text x="194.3" y="44.5">3. REFER TO THE FIRESTONE TECHNICALDATABASE</text>
<text x="61.2" y="49.1">J-CLEAT</text>
<text x="198.5" y="48.5">FOR FASTENER/METALCOMPATIBILITY.</text>
<text x="10.8" y="57">1/4&quot; (6.35mm) DIA. BEAD OF BUTYLSEALANT</text>
<text x="194.3" y="54.1">4. WOOD NAILER MUST BE INSTALLED TO MEET</text>
<text x="198.5" y="58.1">APPLICABLE BUILDING CODES OR 200LBS PER</text>
<text x="198.5" y="62.1">LINEAR FOOT MINIMUM IN ANY GIVEN DIRECTION.</text>
<text x="194.3" y="67.9">5. APPLICATION DETAILS ARE FOR ILLUSTRATION</text>
<text x="12.2" y="72.3">RAKE FLASHING; FIELD HEMOVER J-CLEAT</text>
<text x="111.1" y="73.6" transform="rotate(-90 111.1 73.6)">1.5&quot; MIN.</text>
<text x="114.7" y="74.4" transform="rotate(-90 114.7 74.4)">(38.1 mm)</text>
<text x="198.5" y="72.3">PURPOSES ONLY AND MAY NOT BE APPROPRIATE</text>
<text x="198.5" y="76.6">FOR ALL BUILDING DESIGNS AND CONDITIONS.</text>
<text x="15.7" y="79.1">FIRESTONE APPROVED UNDERLAYMENT</text>
<text x="52.4" y="86.6">WOOD NAILER</text>
<text x="19.6" y="95">APPROPRIATE FIRESTONE FASTENER</text>
<text x="133" y="91.9">FIRESTONE INSULATION</text>
<text x="22.1" y="99.1">STAGGERED 8&quot; (203.2mm) O.C. MAX.</text>
<text x="141.9" y="96.1">(OPTIONAL)</text>
<text x="20.8" y="111.6">FIELD CRIMP CAP WITH 6&quot; (152.3mm)</text>
<text x="141.9" y="110.7">SUBSTRATE</text>
<text x="47.3" y="115.8">DUCK BILL PLIERS</text>
<text x="111.1" y="128.8" transform="rotate(-90 111.1 128.8)">1.0&quot; MIN.</text>
<text x="114.7" y="129.6" transform="rotate(-90 114.7 129.6)">(25.4mm)</text>
<text x="209.6" y="167.3">FOR WARRANTY PERIODS GREATER THAN</text>
<text x="209.8" y="171.5">20YEARS REFER TO METAL QUICK SPECS</text>
<text x="209.6" y="175.7">FOR MINIMUMREQUIREMENTS.</text>
<text x="212.7" y="182.2">MAXIMUMWARRANTY: 20 YEARS</text>
</g>
<text font-size="3.2" fill="#f00" x="11.2" y="198.9">NOBODY COVERS YOU BETTER.</text>
<g font-size="2.9">
<text x="24.6" y="201.8">www.firestonebpco.com</text>
<text x="219.6" y="201.9">NOT TO SCALE</text>
</g>
<text font-size="2.7" x="23.4" y="195.1">BUILDING PRODUCTS</text>
<g font-size="2.3">
<text x="220.2" y="187.4">ISSUE / REVISION</text>
<text x="226.8" y="190.2">DATE:</text>
<text x="143.5" y="199.7">ACCEPTABLE SYSTEMS:</text>
</g>
<text font-size="1.6" fill="#f00" x="66.6" y="197.3">TM</text>
<text font-size="1.6" x="120.1" y="198.5">R</text>
</svg>
